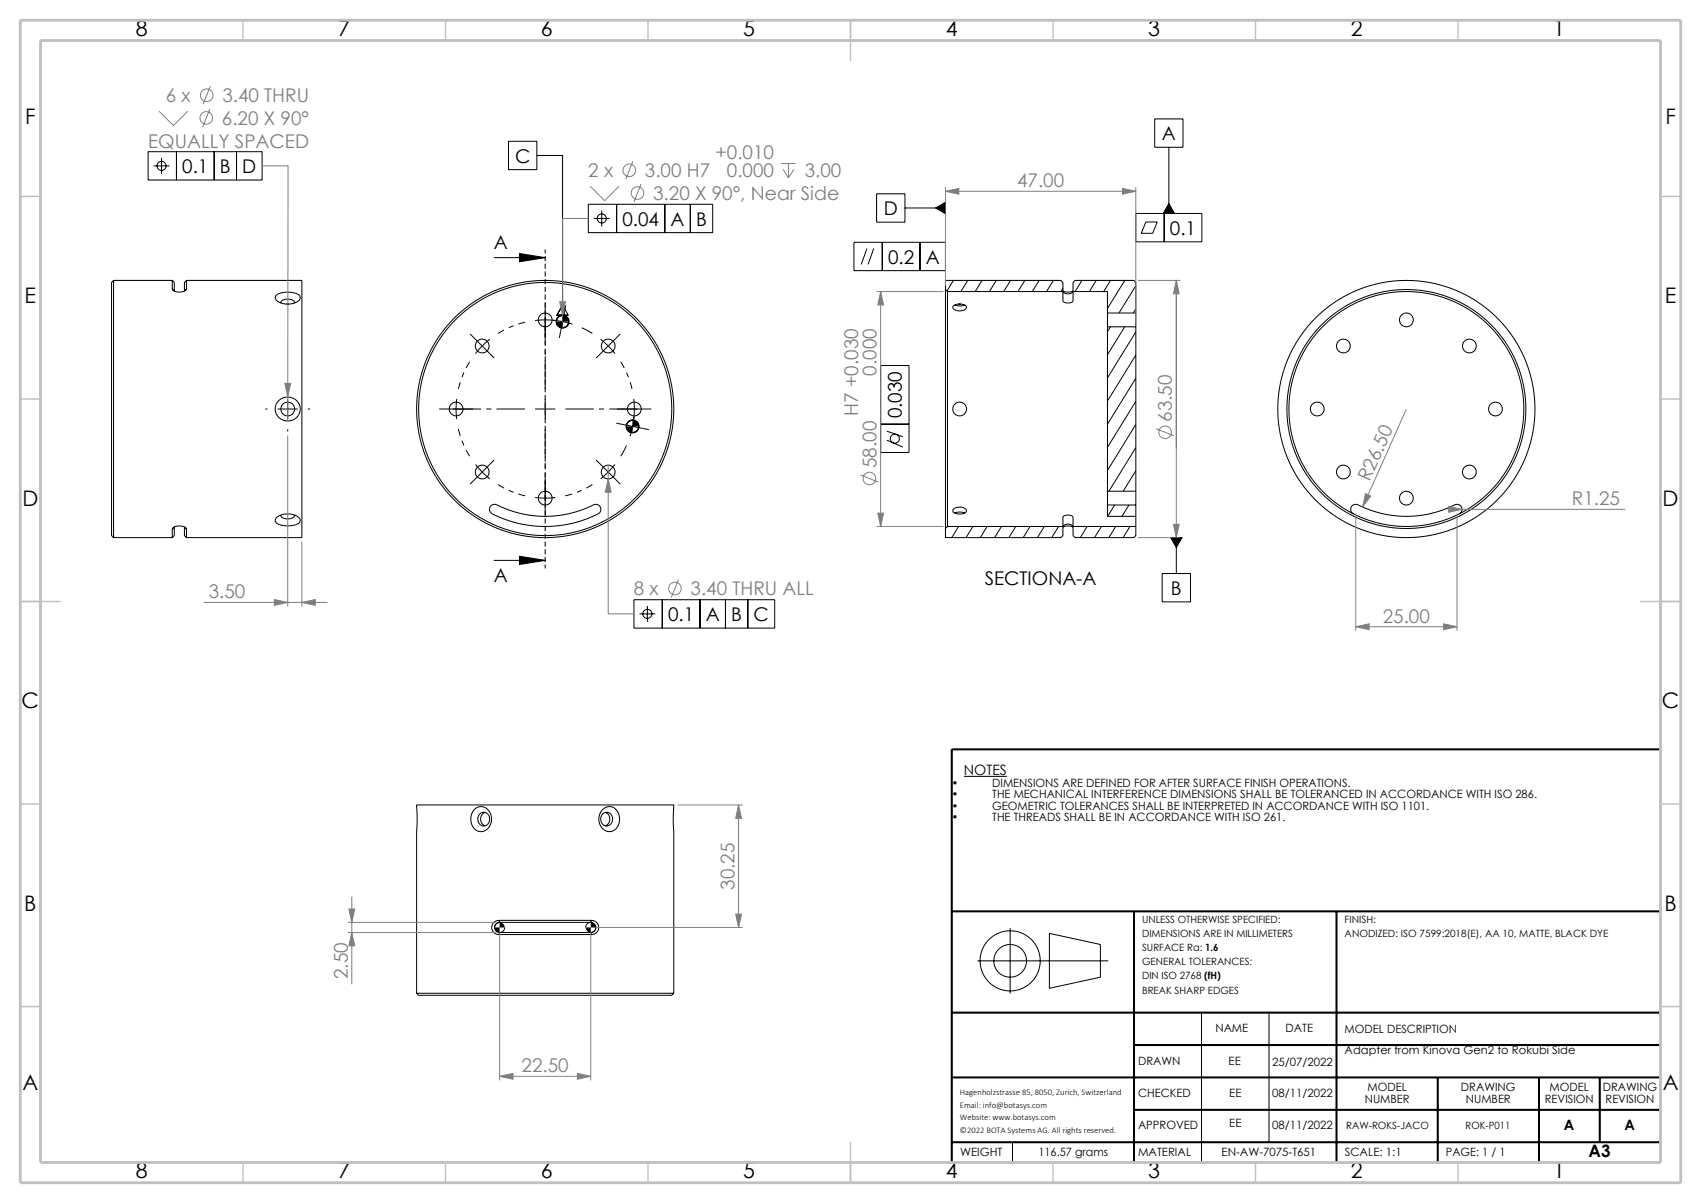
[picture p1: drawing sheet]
<svg xmlns="http://www.w3.org/2000/svg" width="420mm" height="297mm" viewBox="0 0 420 297" stroke-linecap="round" stroke-linejoin="round" font-family="sans-serif">
<g fill="none" stroke="#000" stroke-width=".25">
<path d="M36.6 37.5h28.1v7h-28.1zM39.9 39v3.9M43.6 37.5v7M52.9 37.5v7M58.4 37.5v7M125.6 34.9h7v7h-7zM132.6 38.4h6.3v39.4M285.1 29.4h7v7h-7zM288.6 36.4v16.3M37.9 41h4M145.3 50.4h30.7v7h-30.7zM146.6 53.9h3.9"/>
<path d="M148.6 52v3.9M152.3 50.4v7M164.2 50.4v7M170.4 50.4v7M210.8 59.8h22.6v7h-22.6zM216.4 47.8h7v7h-7zM217.8 59.8v7M223.4 51.3h10M227.2 59.8v7M231 51.3l2.4-1.4v2.8zM280.4 52.7h16.4v7h-16.4zM282.9 54.8h2.8l-1.1 2.8h-2.8z"/>
<path d="M287.4 52.7v7M288.6 50.3l1.4 2.4h-2.8zM28 69.2v63.5M28 69.2l-.5 .5v62.5l.5 .5M28 69.2h14.5M42.5 69.2v2.2M42.5 71.4a2.42 2.42 0 0 0 3.5 0M42.5 69.2l.5 .5v2.1M42.5 71.4l.5 .4M43 71.8v.1M45.5 71.8v.1M46 69.2h28.5v63.5h-28.5"/>
<path d="M46 69.2v2.2M46 69.2l-.5 .5v2.1M46 71.4l-.5 .4M68.3 72.8a5.6 5.6 0 0 1 5.6 .1 1.16 1.16 0 0 1-.9 1.8 4.2 4.2 0 0 1-5-1v-.4zM71.3 75.1h-.5M72.7 74.8a1.49 1.49 0 0 0-1.9-.9 1.18 1.18 0 0 0-1.4 .9M121.9 63.6h12.7M128.3 62.6l6.3 1-6.3 1zM138.9 75.4l-1.4 2.4h2.8M138.9 75.4l1.4 2.4h-2.8zM138.9 77.9l-.5 .1-.6 .4-.4 1M140.4 79.4l-.1 .5-.4 .6-1 .4"/>
<path d="M214.1 61.4l-1.4 3.9M215.7 61.4l-1.4 3.9M233.4 71.5v59M233.4 71.5v-2.3h28.5l.5 .5v2.3M233.4 71.5l.5 .5M233.9 72v58M233.9 72h28.5M235.4 75.5a2.59 2.59 0 0 1 3.2 .2 1.56 1.56 0 0 1-2.1 1 .91 .91 0 0 1-1.1-1.2zM235.4 69.2l-1.6 2.6M235.7 75.3l1.2 .2 1.3-.2M236.7 75.1h.5M238.9 69.2l-1.6 2.8"/>
<path d="M242.5 69.2l-1.7 2.8M246 69.2l-1.7 2.8M249.5 69.2l-1.7 2.8M253.1 69.2l-1.7 2.8M256.6 69.2l-1.7 2.8M260.1 69.2l-1.7 2.8M262.4 72v1.5a1.03 1.03 0 0 0 .3 1.1 1.03 1.03 0 0 0 1.2 .2 .95 .95 0 0 0 .9-.3 .95 .95 0 0 0 .1-1v-1.5M262.4 71.1l-.5 .9M262.5 71.9a3.4 3.4 0 0 0 2.4 0 1.46 1.46 0 0 1-2.4 0zM264.9 72v-2.3l.5-.5h14.5l.5 .5v7.6M264.9 72h8.5v5.3M267.2 69.2l-1.7 2.8"/>
<path d="M270.7 69.2l-1.7 2.8M273.4 77.3v3.4M273.4 77.3h7M274.2 69.2l-1.7 2.8M277.7 69.2l-4.3 7M280.4 77.3v3.4M280.4 70.5l-4.1 6.8M280.4 76.2l-.6 1.1M71 98.5v5M156.5 98.5l.1 2.5-.1 2.5M217.4 90.2h7v21.5h-7zM273.4 80.7v40.6"/>
<path d="M273.4 80.7h7M274.2 80.7l-.8 1.2M277.7 80.7l-4.3 6.9M280.4 80.7v40.6M280.4 82l-7 11.3M280.4 87.7l-7 11.3M280.4 99.1l-7 11.3M280.4 93.4l-7 11.3M68.5 101h5M154.1 101h5M156.2 103.8l-.5 .1-.6 .4-.4 1M157.7 105.3l-.4 1-.6 .4-.5 .1"/>
<path d="M217.4 104.7h7M219 108.7l3.9 1.7M219 106.4l3.9 1.4M280.4 110.5l-6.6 10.8M280.4 116.2l-3.1 5.1M280.4 104.8l-7 11.3M28 132.7h14.5M42.5 130.6v2.1M42.5 130.6a2.42 2.42 0 0 1 3.5 0M43 130.1v2.1l-.5 .5M43 130.1l-.5 .5M43 130.1h.1"/>
<path d="M45.5 130.1h.1M45.5 130.1v2.1l.5 .5M45.5 130.1l.5 .5M46 130.6v2.1M68.2 127.9a4.5 4.5 0 0 1 5.8 .1 1.05 1.05 0 0 1-.9 1.5 5.2 5.2 0 0 1-5.1-.7v-.5zM72.7 127.1a1.48 1.48 0 0 1-1.9 1 1.18 1.18 0 0 1-1.4-1M121.2 124.9l.4-.3 .6-.1a27.3 27.3 0 0 0 24.8 0 1.25 1.25 0 0 1 1.3 .9 1.25 1.25 0 0 1-.6 1.5 28.6 28.6 0 0 1-26.5-.3 1.25 1.25 0 0 1 0-1.7zM121.9 138.3h12.7M128.3 137.3l6.3 1-6.3 1.1zM233.9 130l-.5 .5M233.9 130h28.5M235.5 125.7a2.27 2.27 0 0 1 3.1 .3 1.95 1.95 0 0 1-2.6 .8 .67 .67 0 0 1-.6-.4 .67 .67 0 0 1 .1-.7z"/>
<path d="M235.7 126.7l1.2-.3 1.3 .3M236.7 130l-1.7 2.7M240.2 130l-1.7 2.7M243.8 130l-1.7 2.7M247.3 130l-1.7 2.7M250.8 130l-1.7 2.7M254.3 130l-1.7 2.7M257.9 130l-1.7 2.7M261.4 130l-1.7 2.7M262.4 130v-1.5a1.09 1.09 0 0 1 .4-1.2 1.09 1.09 0 0 1 1.1-.1 .92 .92 0 0 1 .9 .3 .92 .92 0 0 1 .1 1v1.5M262.4 130.1a1.42 1.42 0 0 1 2.5 0M262.4 130v2.2l-.5 .5h-28.5v-2.2"/>
<path d="M262.5 130.1a3.4 3.4 0 0 1 2.4 0M264.9 130v2.2l.5 .5h14.5l.5-.5v-2.2M264.9 130h15.5M268.4 130l-1.7 2.7M272 130l-1.7 2.7M273.4 121.3v3.4M273.4 124.7v2.8h7M273.4 121.3h7M273.4 124.7h7M275.2 124.7l-1.7 2.8M275.5 130l-1.7 2.7M278.8 124.7l-1.8 2.8"/>
<path d="M279 130l-1.7 2.7M280.4 127.5v2.5M280.4 121.3v3.4M280.4 124.7v2.8M289 132.7h2.8l-1.4 2.5zM290.4 132.7v8.9M334.2 126.9a1.25 1.25 0 0 1-.6-1.7 1.25 1.25 0 0 1 1.7-.6 26.9 26.9 0 0 0 24.3-.1 1.25 1.25 0 0 1 1.4 .9 1.25 1.25 0 0 1-.7 1.5M156.5 148.1h34.8v7h-34.8zM157.9 151.6h3.9M159.8 149.6v3.9M163.5 148.1v7M172.8 148.1v7"/>
<path d="M179.1 148.1v7M184.6 148.1v7M286.9 141.6h7v7h-7zM117.2 199.8a2.54 2.54 0 0 1 2.8-.4 2.54 2.54 0 0 1 1.4 2.5 2.69 2.69 0 0 1-1 2.8 2.69 2.69 0 0 1-3 .2 3.6 3.6 0 0 1-.2-5.1zM148.8 199.9a2.43 2.43 0 0 1 2.7-.5 2.43 2.43 0 0 1 1.5 2.3 2.73 2.73 0 0 1-3.3 3.5 3.3 3.3 0 0 1-.9-5.3zM238 191.7h10.6M118.4 201a1.59 1.59 0 0 1 2.2 .2 1.59 1.59 0 0 1-.1 2.2 1.59 1.59 0 0 1-2.3-.1 1.59 1.59 0 0 1 .2-2.3zM119.7 200.6a1.78 1.78 0 0 0-1 1.6 1.78 1.78 0 0 0 1.1 1.7M148.8 201a1.59 1.59 0 0 1 2.2 .2 1.59 1.59 0 0 1-.2 2.2 1.59 1.59 0 0 1-2.2-.1 1.59 1.59 0 0 1 .2-2.3zM149.5 200.6a1.78 1.78 0 0 1 1.1 1.6 1.78 1.78 0 0 1-1.1 1.7M123.2 227.2h22.8M123.2 227.2a1.75 1.75 0 0 0-1.8 1.8 1.75 1.75 0 0 0 1.8 1.7"/>
<path d="M123.2 230.7h22.8M123.2 227.2l.2 .5M123.4 227.7h22.5M123.4 230.2h22.5M123.4 227.7a1.25 1.25 0 0 0-1.3 1.3 1.25 1.25 0 0 0 1.3 1.2M123.4 230.2l-.2 .5M123.4 227.7l-.9 .4-.4 .9M124.6 229l-.3 .9-.9 .3M145.9 227.7a1.25 1.25 0 0 1 1.2 1.3 1.25 1.25 0 0 1-1.2 1.2M145.9 230.2l.1 .5M145.9 227.7l-.9 .4-.4 .9M146 227.2a1.75 1.75 0 0 1 1.8 1.8 1.75 1.75 0 0 1-1.8 1.7"/>
<path d="M146 227.2l-.1 .5M147.1 229l-.3 .9-.9 .3M241.3 237.2h32.3M249.4 229.1v16.2M259.1 230.4l12.6 2.8v8.1l-12.6 2.7zM102.9 245.2v-39.9l.1-2.9-.1-3.7h63.5l-.2 3.7 .2 2.9v39.9M102.9 245.2h63.5M102.9 245.2l.5 .5h62.5l.5-.5M296.7 250v37M313.3 250v32M250 282v5"/>
<circle cx="39.9" cy="41" r="1.12"/>
<circle cx="148.6" cy="53.9" r="1.12"/>
<circle cx="134.6" cy="79" r="1.7"/>
<circle cx="138.9" cy="79.4" r="1.5"/>
<circle cx="138.9" cy="79.4" r="1.6"/>
<circle cx="347.3" cy="79" r="1.7"/>
<circle cx="119.1" cy="85.4" r="1.7"/>
<circle cx="150.2" cy="85.4" r="1.7"/>
<circle cx="331.7" cy="85.4" r="1.7"/>
<circle cx="362.8" cy="85.4" r="1.7"/>
<circle cx="71" cy="101" r="3"/>
<circle cx="71" cy="101" r="1.7"/>
<circle cx="112.6" cy="101" r="1.7"/>
<circle cx="119.1" cy="116.5" r="1.7"/>
<circle cx="134.6" cy="101" r="31.8"/>
<circle cx="134.6" cy="101" r="31.3"/>
<circle cx="150.2" cy="116.5" r="1.7"/>
<circle cx="156.2" cy="105.3" r="1.6"/>
<circle cx="156.2" cy="105.3" r="1.5"/>
<circle cx="156.6" cy="101" r="1.7"/>
<circle cx="220.9" cy="108.3" r="1.12"/>
<circle cx="236.9" cy="101" r="1.7"/>
<circle cx="325.3" cy="101" r="1.7"/>
<circle cx="331.7" cy="116.5" r="1.7"/>
<circle cx="347.3" cy="101" r="29"/>
<circle cx="347.3" cy="101" r="31.8"/>
<circle cx="347.3" cy="101" r="29.5"/>
<circle cx="362.8" cy="116.5" r="1.7"/>
<circle cx="369.3" cy="101" r="1.7"/>
<circle cx="134.6" cy="123" r="1.7"/>
<circle cx="347.3" cy="123" r="1.7"/>
<circle cx="159.8" cy="151.6" r="1.12"/>
<circle cx="249.4" cy="237.2" r="4"/>
<circle cx="249.4" cy="237.2" r="7.4"/>
</g>
<g fill="none" stroke="#808080" stroke-width=".25">
<path d="M39.3 27.4l3.5 3.6 3.6-3.6M51.8 26.9l-1.8 4.4M51.9 21.3l-1.8 4.4M156.3 39.8l-1.8 4.5M64.8 40.9h6.3l-.1 57.1M145.3 53.9h-6.4v27.1M145.7 46l3.6 3.5 3.6-3.5M158.3 45.4l-1.8 4.5M192.9 40.4h3.6M193.3 41.8l1.4 2.1M194.7 40.4v3.5M196 41.8l-1.3 2.1"/>
<path d="M233.4 47.2l3.4-.7v1.4zM233.4 46.2v24.3M233.4 47.2h47M277.1 46.5l3.3 .7-3.3 .7zM280.4 46.2v33.5M138.2 74.5h1.4l-.7 3.3zM216.4 72h16.5M217.4 72v58M217.4 72l.8 3.3h-1.5zM280.9 69.2h10.5M290.4 69.2v63.5M290.4 69.2l.8 3.3h-1.5z"/>
<path d="M70.3 94.6l1.5 .1-.8 3.3zM71 98v6M71 107.5v42.2M150.2 118.2l.7 3.3h-1.4zM150.2 114.8v36.8h6.3M212.4 117.3l4.5 1.7M285.4 105.8l4.5 1.8M347.3 101l-10.8 24.2M74.5 133.7v16M216.4 130h16.5M216.7 126.7h1.5l-.8 3.3zM280.9 132.7h10.5"/>
<path d="M289.7 129.4h1.5l-.8 3.3zM334.8 126.8v28.9M337.1 121.9l1.4 .6-2 2.7zM357.7 125l3.3 .8-3.3 .7zM359.8 126.8v28.9M359.8 125.8h41.5M50.3 148.7h30.6M67.7 148l3.3 .7-3.3 .7zM74.5 148.7l3.3-.7v1.4zM167.5 143.1l-1.7 4.4M334.8 154.7l3.3-.7v1.4zM334.8 154.7h25"/>
<path d="M356.5 154l3.3 .7-3.3 .7zM167.4 198.7h16M182.4 198.7v30.3M182.4 198.7l.7 3.3h-1.5zM85.9 227.7h36.5M85.9 230.2h36.5M86.1 224.4h1.5l-.7 3.3zM86.9 221.4v21.6M86.9 230.2l.7 3.3h-1.5zM123.4 230v36.7M145.9 230v36.7M146.9 229h36.5"/>
<path d="M181.6 225.7h1.5l-.7 3.3zM123.4 265.7l3.3-.7v1.4zM123.4 265.7h22.5M142.6 265l3.3 .7-3.3 .7z"/>
<circle cx="50.9" cy="29.1" r="1.56"/>
<circle cx="51" cy="23.5" r="1.56"/>
<circle cx="155.4" cy="42" r="1.56"/>
<circle cx="157.4" cy="47.7" r="1.56"/>
<circle cx="214.7" cy="118.1" r="1.56"/>
<circle cx="287.7" cy="106.7" r="1.56"/>
<circle cx="166.6" cy="145.3" r="1.56"/>
</g>
<g fill="none" stroke="#000" stroke-width=".25" stroke-dasharray="15.2 1.3 1.3 1.3" stroke-linecap="butt">
<path d="M134.6 79l-2.5 .1M134.6 79l2.5 .1M134.6 79v-2.5M134.6 79v2.5M134.6 76.5v-1.7M138.9 79.4l-2.5-.3M138.9 79.4l2.4 .6M138.9 79.4l.5-2.5M138.9 79.4l-.5 2.5M139.4 76.9l.3-1.5M71 96v-.5M117.3 83.7l-1.2-1.2"/>
<path d="M119.1 85.4l-1.7 1.9M119.1 85.4l1.8-1.6M119.1 85.4l-1.8-1.7M119.1 85.4l1.7 1.8M120.8 87.2l1.2 1.2M134.6 81.5v1.7M138.4 81.9l-.3 1.5M146.3 82.3l-2.6-1.4M148.4 87.2l-1.2 1.2M150.2 85.4l-1.9-1.6M150.2 85.4l1.6 1.9M150.2 85.4l1.7-1.7"/>
<path d="M150.2 85.4l-1.8 1.8M151.9 83.7l1.2-1.2M66 101h-.5M71 106v.5M76 101h.6M110.1 101h-1.7M112.6 101l.2 2.5M112.6 101l.2-2.5M112.6 101h-2.5M112.6 101h2.5M115.1 101h1.7M117.3 118.3l-1.2 1.2"/>
<path d="M119.1 116.5l1.8 1.7M119.1 116.5l-1.7-1.8M119.1 116.5l-1.8 1.8M119.1 116.5l1.7-1.7M120.8 114.8l1.2-1.2M134.6 101v-2.5M134.6 101h-2.5M134.6 101v2.5M134.6 101h2.5M148.4 114.8l-1.2-1.2M150.2 116.5l1.6-1.8M150.2 116.5l-1.9 1.7"/>
<path d="M150.2 116.5l1.7 1.8M150.2 116.5l-1.8-1.7M151.9 118.3l1.2 1.2M153.3 112.6l1.4-2.6M153.7 104.8l-1.5-.3M154.1 101h-1.7M156.2 105.3l.3-2.5M156.2 105.3l-.6 2.4M156.2 105.3l2.4 .5M156.2 105.3l-2.5-.5M158.6 105.8l1.6 .3M159.1 101h1.7"/>
<path d="M134.6 123l2.5-.2M134.6 123l-2.5-.2M134.6 123v2.5M134.6 123v-2.5M134.6 125.5v1.7M134.6 120.5v-1.7"/>
</g>
<path d="M129.7 79.5a22 22 0 0 0-6.7 2.8M116 89.3a22 22 0 0 0-2.8 6.7M156.1 96a22 22 0 0 0-2.8-6.7M113.2 105.9a22 22 0 0 0 2.8 6.7M123 119.6a22 22 0 0 0 6.7 2.8M139.6 122.4a22 22 0 0 0 6.7-2.8" fill="none" stroke="#000" stroke-width=".25" stroke-dasharray="15.2 1.3 1.3 1.3" stroke-dashoffset="13.5" stroke-linecap="butt"/>
<path d="M134.6 96v-17.8M129.6 101h-17.8M134.6 106v17.8M139.6 101h17.8" fill="none" stroke="#000" stroke-width=".25" stroke-dasharray="15.2 1.3 1.3 1.3" stroke-dashoffset="8.2" stroke-linecap="butt"/>
<path d="M134.6 61.6v78.7" fill="none" stroke="#000" stroke-width=".25" stroke-dasharray="1.3 .6" stroke-dashoffset=".3" stroke-linecap="butt"/>
<path d="M410 185h-175v102M235 225h175M280 225v62M330 225v62M235 250h175M280 258h130M235 266h175M280 274h130M355 266v21M380 266v21M395 266v16M235 282h175" fill="none" stroke="#000" stroke-width=".5"/>
<g fill="none" stroke="#c0c0c0" stroke-width=".35">
<path d="M60 5v5M110 5v5M160 5v5M210 5v10M260 5v5M310 5v5M360 5v5M5 48.5h5M410 48.5h5M5 98.5h5M410 98.5h5M5 148.5h10"/>
<path d="M405 148.5h10M5 198.5h5M410 198.5h5M5 248.5h5M410 248.5h5M60 287v5M110 287v5M160 287v5M210 282v10M260 287v5M310 287v5M360 287v5"/>
</g>
<path d="M5 5h410v287h-410zM10 10h400v277h-400z" fill="none" stroke="#c0c0c0" stroke-width=".7" stroke-linecap="butt"/>
<g fill="#000">
<path d="M128.3 62.6l6.3 1-6.3 1zM128.3 137.3l6.3 1-6.3 1.1zM137.4 79.4l.2 .7 .3 .4 1 .4v-1.5zM138.9 77.9v1.5h1.5l-.4-1-.6-.4zM154.7 105.3l.4 1 .6 .4 .5 .1v-1.5zM156.2 103.8v1.5h1.5l-.4-1-.6-.4zM231 51.3l2.4-1.4v2.8zM289 132.7h2.8l-1.4 2.5zM288.6 50.3l1.4 2.4h-2.8z"/>
<path d="M122.1 229l.4 .9 .9 .3v-1.2zM123.4 227.7v1.3h1.2l-.3-.9zM144.6 229l.4 .9 .9 .3v-1.2zM145.9 227.7v1.3h1.2l-.3-.9z"/>
</g>
<g fill="#808080">
<path d="M357.7 125l3.3 .8-3.3 .7z"/>
<path d="M337.1 121.9l1.4 .6-2 2.7z"/>
<path d="M277.1 46.5l3.3 .7-3.3 .7zM233.4 47.2l3.4-.7v1.4z"/>
<path d="M138.2 74.5l.7 3.3 .7-3.3zM150.2 118.2l-.7 3.3h1.4zM123.4 265.7l3.3-.7v1.4zM142.6 265l3.3 .7-3.3 .7zM70.3 94.6l.7 3.4 .8-3.3zM67.7 148l3.3 .7-3.3 .7zM74.5 148.7l3.3-.7v1.4z"/>
<path d="M356.5 154l3.3 .7-3.3 .7zM334.8 154.7l3.3-.7v1.4z"/>
<path d="M181.6 225.7h1.5l-.7 3.3zM182.4 198.7l.7 3.3h-1.5z"/>
<path d="M86.1 224.4h1.5l-.7 3.3zM86.9 230.2l.7 3.3h-1.5zM217.4 72l.8 3.3h-1.5zM216.7 126.7h1.5l-.8 3.3zM290.4 69.2l.8 3.3h-1.5zM289.7 129.4h1.5l-.8 3.3z"/>
</g>
<g font-size="5.3">
<text x="33.5" y="8.9">8</text>
<text x="83.5" y="8.9">7</text>
<text x="133.5" y="8.9">6</text>
<text x="183.5" y="8.9">5</text>
<text x="233.5" y="8.9">4</text>
<text x="283.5" y="8.9">3</text>
<text x="333.5" y="8.9">2</text>
<text x="383.5" y="8.9">1</text>
<text x="6.2" y="30.7">F</text>
<text x="411.2" y="30.7">F</text>
<text x="6.1" y="74.9">E</text>
<text x="411.1" y="74.9">E</text>
<text x="5.5" y="124.9">D</text>
<text x="410.5" y="124.9">D</text>
<text x="5.3" y="174.9">C</text>
<text x="410.3" y="174.9">C</text>
<text x="6" y="224.9">B</text>
<text x="411" y="224.9">B</text>
<text x="5.5" y="269.2">A</text>
<text x="410.5" y="269.2">A</text>
<text x="33.5" y="290.9">8</text>
<text x="83.5" y="290.9">7</text>
<text x="133.5" y="290.9">6</text>
<text x="183.5" y="290.9">5</text>
<text x="233.5" y="290.9">4</text>
<text x="283.5" y="290.9">3</text>
<text x="333.5" y="290.9">2</text>
<text x="383.5" y="290.9">1</text>
</g>
<g font-size="4.7" fill="#808080">
<text x="40.9" y="25.2">6 x</text>
<text x="54.9" y="25.2">3.40 THRU</text>
<text x="54.8" y="30.8">6.20 X 90°</text>
<text x="36.6" y="36.4">EQUALLY SPACED</text>
<text x="176.7" y="39.3">+0.010</text>
<text x="145.3" y="43.8">2 x</text>
<text x="159.2" y="43.8">3.00 H7</text>
<text x="179.5" y="43.8">0.000</text>
<text x="198.7" y="43.8">3.00</text>
<text x="251.1" y="46.2">47.00</text>
<text x="161.3" y="49.4">3.20 X 90°, Near Side</text>
<text x="216.4" y="92.7" transform="rotate(-90 216.4 92.7)">0.000</text>
<text x="211.9" y="102.6" transform="rotate(-90 211.9 102.6)">H7 +0.030</text>
<text x="289.4" y="104.2" transform="rotate(-90 289.4 104.2)">63.50</text>
<text x="216.4" y="115.6" transform="rotate(-90 216.4 115.6)">58.00</text>
<text x="338.2" y="119" transform="rotate(-66 338.2 119)">R26.50</text>
<text x="388.1" y="124.7">R1.25</text>
<text x="51.6" y="147.7">3.50</text>
<text x="156.5" y="147">8 x</text>
<text x="170.5" y="147">3.40 THRU ALL</text>
<text x="341.4" y="153.7">25.00</text>
<text x="181.4" y="219.7" transform="rotate(-90 181.4 219.7)">30.25</text>
<text x="85.9" y="241.7" transform="rotate(-90 85.9 241.7)">2.50</text>
<text x="128.8" y="264.7">22.50</text>
</g>
<g font-size="4.7">
<text x="286.9" y="34.6">A</text>
<text x="127.2" y="40.2">C</text>
<text x="45" y="42.7">0.1</text>
<text x="54.3" y="42.7">B</text>
<text x="59.8" y="42.7">D</text>
<text x="218.2" y="53.1">D</text>
<text x="153.7" y="55.7">0.04</text>
<text x="165.6" y="55.7">A</text>
<text x="171.9" y="55.7">B</text>
<text x="288.9" y="58">0.1</text>
<text x="121.9" y="61.4">A</text>
<text x="219.3" y="65.1">0.2</text>
<text x="228.6" y="65.1">A</text>
<text x="222.7" y="103.3" transform="rotate(-90 222.7 103.3)">0.030</text>
<text x="121.9" y="143.8">A</text>
<text x="243.1" y="144.3">SECTIONA-A</text>
<text x="289.1" y="146.9">B</text>
<text x="164.9" y="153.3">0.1</text>
<text x="174.3" y="153.3">A</text>
<text x="180.6" y="153.3">B</text>
<text x="186.1" y="153.3">C</text>
</g>
<text font-size="4.2" x="392.2" y="285.6">A3</text>
<g font-size="3.5">
<text x="238" y="191.3">NOTES</text>
<text x="386.1" y="279">A</text>
<text x="401.1" y="279">A</text>
</g>
<g font-size="2.8">
<text x="235" y="194.3">•</text>
<text x="235" y="197.1">•</text>
<text x="245" y="194.3">DIMENSIONS ARE DEFINED FOR AFTER SURFACE FINISH OPERATIONS.</text>
<text x="245" y="197.1">THE MECHANICAL INTERFERENCE DIMENSIONS SHALL BE TOLERANCED IN ACCORDANCE WITH ISO 286.</text>
<text x="235" y="199.9">•</text>
<text x="235" y="202.7">•</text>
<text x="245" y="199.9">GEOMETRIC TOLERANCES SHALL BE INTERPRETED IN ACCORDANCE WITH ISO 1101.</text>
<text x="245" y="202.7">THE THREADS SHALL BE IN ACCORDANCE WITH ISO 261.</text>
<text x="300.1" y="254.8">NAME</text>
<text x="317.4" y="254.8">DATE</text>
<text x="332" y="255">MODEL DESCRIPTION</text>
<text x="281" y="262.8">DRAWN</text>
<text x="303.4" y="262.8">EE</text>
<text x="314.2" y="263.1">25/07/2022</text>
<text x="332" y="260.2">Adapter from Kinova Gen2 to Rokubi Side</text>
<text x="337.6" y="269.4">MODEL</text>
<text x="360.7" y="269.4">DRAWING</text>
<text x="382.6" y="269.4">MODEL</text>
<text x="395.7" y="269.4">DRAWING</text>
<text x="281" y="270.8">CHECKED</text>
<text x="303.5" y="270.8">EE</text>
<text x="314.2" y="270.8">08/11/2022</text>
<text x="337" y="272.2">NUMBER</text>
<text x="361.9" y="272.2">NUMBER</text>
<text x="381.4" y="272.2">REVISION</text>
<text x="396.4" y="272.2">REVISION</text>
<text x="281" y="278.8">APPROVED</text>
<text x="303.5" y="278.3">EE</text>
<text x="314.2" y="278.8">08/11/2022</text>
<text x="237.1" y="285.3">WEIGHT</text>
<text x="256.4" y="285.3">116.57 grams</text>
<text x="281" y="285.3">MATERIAL</text>
<text x="301.6" y="285.3">EN-AW-7075-T651</text>
<text x="332" y="285.3">SCALE: 1:1</text>
<text x="357" y="285.3">PAGE: 1 / 1</text>
</g>
<g font-size="2.5">
<text x="282" y="227.9">UNLESS OTHERWISE SPECIFIED:</text>
<text x="332" y="227.9">FINISH:</text>
<text x="282" y="231.4">DIMENSIONS ARE IN MILLIMETERS</text>
<text x="332" y="231.4">ANODIZED: ISO 7599:2018(E), AA 10, MATTE, BLACK DYE</text>
<text x="282" y="234.9">SURFACE Ra: 1.6</text>
<text x="282" y="238.3">GENERAL TOLERANCES:</text>
<text x="282" y="241.8">DIN ISO 2768 (fH)</text>
<text x="282" y="245.3">BREAK SHARP EDGES</text>
<text x="332.4" y="278.7">RAW-ROKS-JACO</text>
<text x="361.9" y="278.7">ROK-P011</text>
</g>
<g font-size="2.1">
<text x="237" y="270.4">Hagenholzstrasse 85, 8050, Zurich, Switzerland</text>
<text x="237" y="273.5">Email: info@botasys.com</text>
<text x="237" y="276.6">Website: www.botasys.com</text>
<text x="237" y="279.7">©2022 BOTA Systems AG. All rights reserved.</text>
</g>
</svg>
